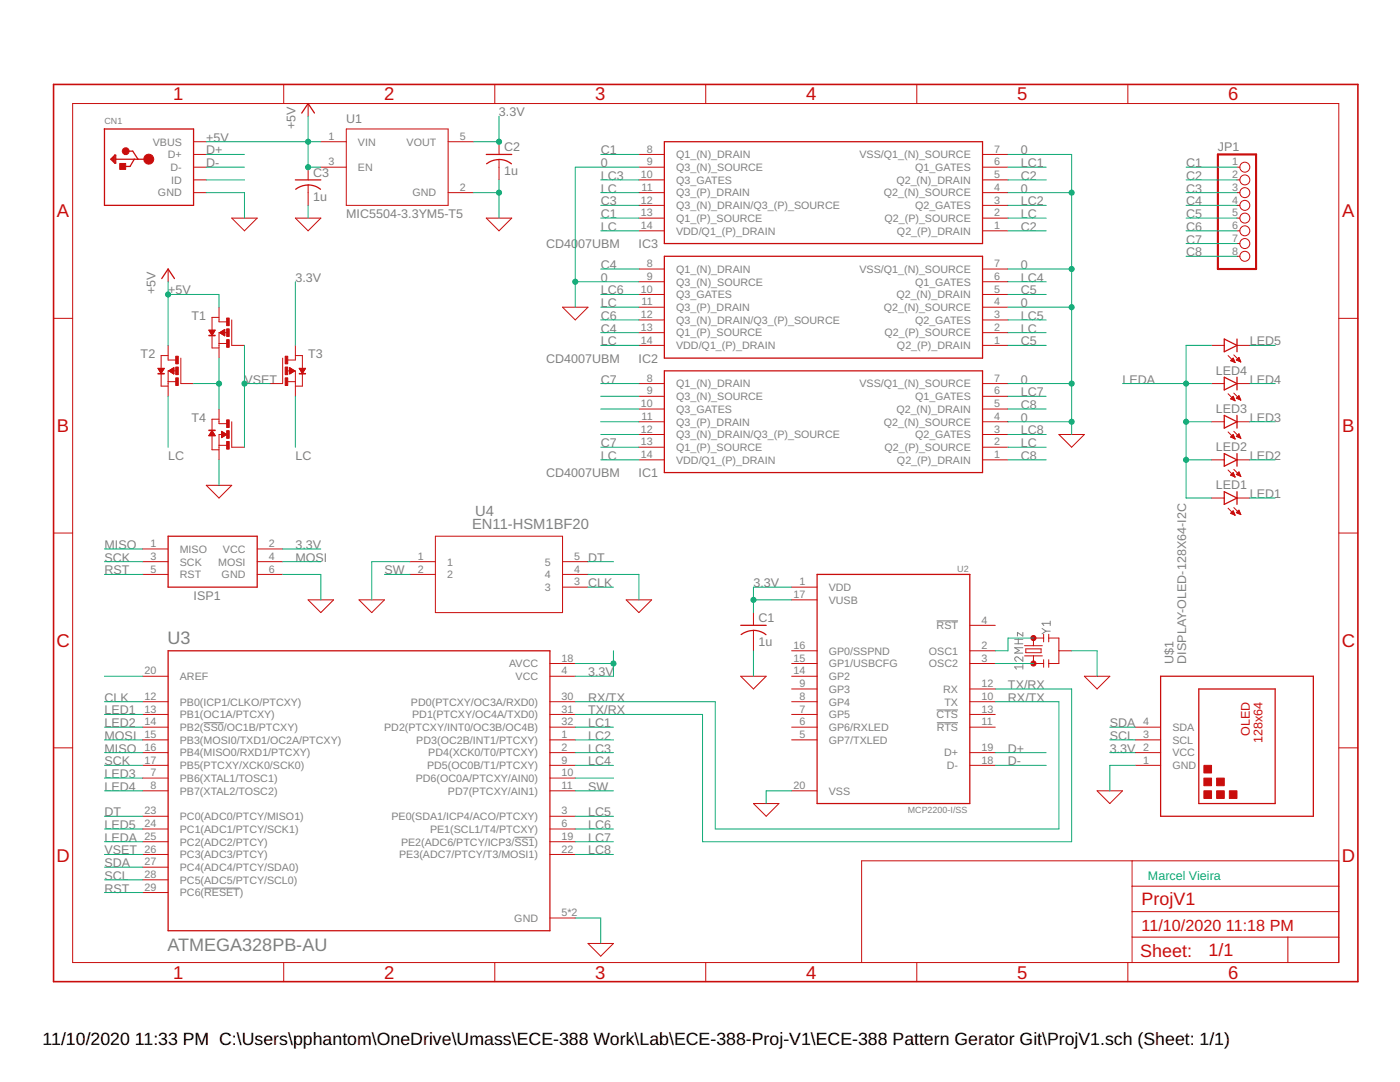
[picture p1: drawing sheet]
<svg xmlns="http://www.w3.org/2000/svg" width="279mm" height="216mm" viewBox="0 0 279 216" stroke-linecap="round" stroke-linejoin="round" font-family="sans-serif">
<g fill="none" stroke="#808080" stroke-width=".2">
<path d="M186.9 123.9h4.3M202.5 128.5h1.6M202.5 127.6h1.6M203.2 127.6v.9M204.1 131.1v.9l-.9-.8a.44 .44 0 0 0-.7 .1 .44 .44 0 0 0 .4 .7M204.1 133.1h-1.6l.4 .4M204.1 126.2v.7l-1-.7v.7M204.1 132.6v.9M204.1 129.2h-1.6l.9 .6-.9 .5h1.6M208 125.4l.7 .5M208.7 125.9l-.7 .6M208.7 125.9h.9"/>
<path d="M209.6 124.4h-1.6l.3 .4M209.6 123.9v.9M40.6 144.2h4.1M186.9 141.7h4.3M187 144.2h4.2M40.8 177.2h7.1M102.7 167.1h4"/>
</g>
<g fill="none" stroke="#c90d0c" stroke-width=".25">
<path d="M20.8 25.7h17.8v15.3h-17.8v-15.3M22.3 31.8l.4-.4v.8l-.2-.4M22.9 31h.2v1.6h-.2l-.8-.8zM22.9 31v1.4M23.1 31.8h6.6M25.5 30.2h1l1 1.6M26.8 31.8l-.8 1.4h-1.3M58.9 35.9h5.1M60.2 22.6l1.3-1.9 1.3 1.9M61.5 36.9h.5a3.8 3.8 0 0 1 2 .9M61.5 36.9l-1.1 .2-1.4 .7M97 30.8h5.1"/>
<path d="M97.1 32.7a4 4 0 0 1 5 0M132.6 28.3h63.5v20.3h-63.5zM32.3 55.6l1.2-1.9 1.3 1.9M132.6 51.1h63.5v20.4h-63.5zM132.6 74h63.5v20.3h-63.5zM244.3 67.6l2.6 1.3-2.6 1.3zM244.3 75.3l2.6 1.2-2.6 1.3zM246.9 67.6v2.6M246.9 75.3v2.5M244.3 98.1l2.6 1.3-2.6 1.2zM244.3 82.9l2.6 1.3-2.6 1.2zM244.3 90.5l2.6 1.3-2.6 1.2z"/>
<path d="M246.9 82.9v2.5M246.9 90.5v2.5M246.9 98.1v2.5M33.5 107h17.8v10.2h-17.8zM163.1 114.6h30.4v45.7h-30.4zM33.5 129.9h76.2v55.8h-76.2zM147.8 124.8h5.1M147.9 126.6a4 4 0 0 1 5 0M231.6 134.9h30.5v28h-30.5zM239.2 137.5h15.3v22.8h-15.3z"/>
</g>
<g fill="none" stroke="#c90d0c" stroke-width=".2">
<path d="M56.6 16.8v3.9M98.7 16.8v3.9M140.8 16.8v3.9M183 16.8v3.9M225.1 16.8v3.9M14.5 20.7h252.7v171.4h-252.7zM38.6 33.4h2.6M38.6 35.9h2.6M38.6 38.4h2.6M38.6 30.8h2.6M38.6 28.3h2.6M61.5 20.7v2.5"/>
<path d="M61.5 33.4v2.5M61.5 36.9v4.1M64 33.4h5.1M64 28.3h5.1M69.1 25.7h20.3v15.3h-20.3zM89.4 38.4h5.1M89.4 28.3h5.1M99.6 28.3v2.5M99.6 31.8v4.1M127.5 33.4h5.1M127.5 35.9h5.1M127.5 38.4h5.1"/>
<path d="M127.5 30.8h5.1M196.1 33.4h5.1M196.1 35.9h5.1M196.1 38.4h5.1M196.1 30.8h5.1M246.9 33.4h.5M246.9 35.9h.5M246.9 38.4h.5M33.5 53.7v2.5M46.2 43.5h5.1l-2.5 2.6zM58.9 43.5h5.1l-2.5 2.6zM97 43.5h5.1l-2.5 2.6z"/>
<path d="M127.5 41h5.1M127.5 43.5h5.1M127.5 46.1h5.1M127.5 58.8h5.1M127.5 56.2h5.1M127.5 53.7h5.1M196.1 41h5.1M196.1 43.5h5.1M196.1 46.1h5.1M196.1 58.8h5.1M196.1 56.2h5.1M196.1 53.7h5.1"/>
<path d="M246.9 41h.5M246.9 43.5h.5M246.9 46.1h.5M246.9 48.6h.5M246.9 51.1h.5M10.7 63.5h3.8M31.5 73.5h1.3l-.6 1zM31.6 73.5h1.2M31.6 73.6h1.1M31.6 73.7h1.1M31.7 73.7h.9M31.7 73.8h.9"/>
<path d="M31.8 73.9h.7M31.8 74h.7M31.9 74h.5M31.9 74.1h.5M31.9 74.2h.5M32 74.2h.3M32 74.3h.3M32.1 74.4h.1M32.2 74.5v2.5h1.3M33.5 76.2h1.6M33.5 68.9v2.9h1.6M33.5 71h-1.3v2.6"/>
<path d="M33.7 74l1-.6v1.2zM33.7 74h1M33.8 74.1h.9M33.9 73.9h.8M34 74.2h.7M34 73.8h.7M34.1 74.2h.6M34.1 73.7h.6M34.2 74.3h.5M34.2 73.7h.5M34.3 74.4h.4M34.3 73.6h.4"/>
<path d="M34.4 74.4h.3M34.4 73.5h.3M34.5 74.5h.2M34.5 73.5h.2M34.6 74.6h.1M34.6 73.4h.1M35.2 74h-1.7v5.1M36.1 71.5v5h2.5M41.7 65.9h1.2l-.6 1zM41.7 65.9h1.2M41.8 66h1.1M41.8 66.1h1"/>
<path d="M41.9 66.2h.8M41.9 66.3h.8M42 66.3h.7M42 66.4h.6M42.1 66.5h.5M42.1 66.5h.4M42.1 66.6h.4M42.2 66.7h.2M42.2 66.8h.2M42.3 66.8h.1M42.3 66.9v2.5h1.4M43.7 68.5h1.5"/>
<path d="M43.7 61.3v2.9h1.5M43.7 63.3h-1.4v2.7M43.8 66.4l1.1-.7v1.3zM43.9 66.4h1M44 66.5h.9M44 66.3h.9M44.1 66.5h.8M44.1 66.2h.8M44.2 66.6h.7M44.2 66.1h.7M44.3 66.7h.6M44.3 66.1h.6"/>
<path d="M44.4 66.8h.5M44.4 66h.5M44.6 66.8h.3M44.6 65.9h.3M44.7 66.9h.2M44.7 65.8h.2M44.8 67h.1M44.8 65.8h.1M45.4 66.4h-1.7v5.1M46.2 63.8v5.1h2.6M56.4 71.5v5h-2.5M57.3 74h1.6v5.1"/>
<path d="M57.4 76.2h1.5M57.8 74.6h.1M57.8 74.5h.2M57.8 74.4h.3M57.8 74.4h.4M57.8 74.3h.5M57.8 74.2h.6M57.8 74.2h.7M57.8 74.1h.9M57.8 74h1M57.8 73.9h.8M57.8 73.8h.7"/>
<path d="M57.8 73.7h.6M57.8 73.7h.5M57.8 73.6h.4M57.8 73.5h.3M57.8 73.5h.2M57.8 73.4h.1M57.8 73.4l1 .6-1 .6zM58.9 68.9v2.9h-1.5M58.9 71h1.4v2.6M59.7 73.5h1.3l-.7 1zM59.7 73.5h1.3M59.8 73.6h1.1"/>
<path d="M59.8 73.7h1.1M59.9 73.7h.9M59.9 73.8h.9M60 73.9h.7M60 74h.7M60 74h.6M60.1 74.1h.5M60.1 74.2h.5M60.2 74.2h.3M60.2 74.3h.3M60.3 74.4h.1M60.3 74.5v2.5h-1.4"/>
<path d="M112.3 61.3h5l-2.5 2.5zM127.5 79.1h5.1M127.5 76.5h5.1M127.5 68.9h5.1M127.5 66.4h5.1M127.5 63.8h5.1M127.5 61.3h5.1M196.1 79.1h5.1M196.1 76.5h5.1M196.1 68.9h5.1M196.1 66.4h5.1M196.1 63.8h5.1"/>
<path d="M196.1 61.3h5.1M241.8 76.5h2.5M241.8 68.9h2.5M245.1 78.6l1.4 1.4M245.1 71l1.4 1.3M245.6 79.6l.5-.5 .4 .9zM245.6 72l.5-.5 .4 .8zM245.7 79.6h.6M245.7 71.9h.6M245.7 79.5h.6M245.7 72h.6M245.8 71.8h.5"/>
<path d="M245.8 79.4h.4M245.9 79.7h.5M245.9 79.2h.3M245.9 71.6h.3M246 72.1h.4M246 71.5h.1M246.1 79.1h.1M246.2 79.8h.2M246.2 78.4l1.4 1.4M246.2 70.8l1.4 1.4M246.3 72.2h.1M246.7 79.5l.5-.5 .4 .8z"/>
<path d="M246.7 71.8l.5-.5 .4 .9zM246.8 79.5h.7M246.8 71.8h.6M246.8 79.4h.6M246.9 76.5h2.5M246.9 68.9h2.5M246.9 71.9h.6M247 79.2h.4M247 71.6h.4M247.1 71.5h.2M247.1 79.1h.2M247.1 79.6h.4"/>
<path d="M247.1 72h.4M247.2 71.4h.1M247.2 79h.1M247.4 79.7h.2M247.4 72.1h.2M267.2 63.5h3.8M41.2 96.8h5l-2.5 2.6zM41.7 86.9h1.2M41.8 86.8h1.1M41.8 86.7h1M41.9 86.6h.8M42 86.5h.7"/>
<path d="M42 86.4h.6M42.1 86.3h.4M42.1 86.2h.4M42.2 86.2h.3M42.2 86.1h.2M42.2 86h.2M42.3 86h.1M42.3 85.9l.6 1.1h-1.2zM42.3 87v2.7h1.4M43.7 81.6v2.9h1.5M43.7 83.7h-1.4v2.2M43.7 88.9h1.5"/>
<path d="M44.2 87.3h.1M44.2 87.2h.2M44.2 87.1h.4M44.2 86.9h.8M44.2 86.6h.9M44.2 86.1l1 .6-1 .6zM44.2 87.1h.3M44.2 87h.5M44.2 86.9h.6M44.2 86.8h.9M44.2 86.7h1M44.2 86.5h.8"/>
<path d="M44.2 86.4h.7M44.2 86.4h.5M44.2 86.3h.4M44.2 86.2h.3M44.2 86.2h.2M44.2 86.1h.1M45.2 86.7h-1.5v5.1M46.2 84.2v5h2.6M127.5 91.8h5.1M127.5 89.2h5.1M127.5 86.7h5.1M127.5 84.2h5.1"/>
<path d="M127.5 81.6h5.1M196.1 91.8h5.1M196.1 89.2h5.1M196.1 86.7h5.1M196.1 84.2h5.1M196.1 81.6h5.1M211.3 86.7h5.1l-2.5 2.5zM241.8 91.8h2.5M241.8 84.2h2.5M241.8 99.4h2.5M245.1 93.8l1.4 1.4M245.1 86.2l1.4 1.4"/>
<path d="M245.6 94.8h.7M245.6 87.2h.7M245.7 87.1h.6M245.7 94.7h.6M245.9 94.9h.5M245.9 87h.3M245.9 94.6h.3M245.9 87.3h.5M246 86.8h.2M246 94.4h.2M246.1 86.7h.1M246.1 94.3l-.5 .5 .9 .4"/>
<path d="M246.1 94.3l.4 .9M246.1 94.3h.1M246.1 86.7l-.5 .5 .9 .4M246.1 86.7l.4 .9M246.1 95h.3M246.2 87.4h.2M246.2 93.7l1.4 1.4M246.2 86.1l1.4 1.4M246.4 95.2h.1M246.5 87.6h.1M246.7 94.7l.5-.5 .4 .9zM246.7 87.1l.5-.5 .4 .9z"/>
<path d="M246.8 94.7h.7M246.8 87.1h.7M246.9 91.8h2.5M246.9 84.2h2.5M246.9 99.4h2.5M246.9 87h.5M246.9 94.6h.5M247 86.8h.4M247 94.8h.5M247 94.4h.4M247.1 87.2h.4M247.1 86.7h.2"/>
<path d="M247.1 94.3h.2M247.2 86.6h.1M247.2 94.2h.1M247.3 94.9h.3M247.3 87.3h.3M247.6 95h.1M247.6 87.4h.1M10.7 106.4h3.8M28.5 109.5h5M28.5 112.1h5M28.5 114.6h5M51.3 109.5h5.1"/>
<path d="M51.3 112.1h5.1M51.3 114.6h5.1M61.5 119.7h5.1l-2.6 2.5zM71.6 119.7h5.1l-2.5 2.5zM81.8 112.1h5.1M81.8 114.6h5.1M86.9 107h25.4v15.2h-25.4zM112.3 117.2h5M112.3 112.1h5M112.3 114.6h5M125 119.7h5l-2.5 2.5zM158 117.2h5.1"/>
<path d="M158 119.7h5.1M245.1 101.4l1.4 1.4M245.6 102.4l.5-.5 .4 .9zM245.6 102.4h.7M245.8 102.3h.5M245.8 102.5h.6M245.9 102.2h.3M246 102h.2M246.1 102.6h.3M246.2 101.3l1.4 1.4M246.4 102.8h.1M246.7 102.3l.5-.5 .4 .9z"/>
<path d="M246.8 102.3h.7M246.9 102.2h.5M247 102.4h.5M247 102h.4M247.1 101.9h.2M247.2 102.5h.4M247.5 102.6h.1M267.2 106.4h3.8M28.5 134.9h5M109.7 132.4h5.1M109.7 134.9h5.1M147.8 134.9h5.1l-2.5 2.6z"/>
<path d="M150.4 122.2v2.6M150.4 125.8v4.1M158 129.9h5.1M158 132.4h5.1M158 134.9h5.1M158 137.5h5.1M193.5 129.9h5.1M193.5 132.4h5.1M193.5 137.5h5.1M193.5 124.8h5.1M204.5 130.9h3.5M204.5 128.8h3.5"/>
<path d="M204.7 129.5h3.1v.7h-3.1zM206.2 130.9v1.5h2.1M208.3 127.3h-2.1v1.5M208.3 126.6v1.5M208.3 131.6v1.6M209.3 127.3h2v5.1h-2M209.3 126.6v1.5M209.3 131.6v1.6M211.3 129.9h2.6M216.4 134.9h5.1l-2.6 2.6zM10.7 149.2h3.8M28.5 140h5"/>
<path d="M28.5 142.6h5M28.5 145.1h5M28.5 147.6h5M28.5 157.8h5M28.5 150.2h5M28.5 152.7h5M28.5 155.3h5M109.7 140h5.1M109.7 142.6h5.1M109.7 145.1h5.1M109.7 147.6h5.1M109.7 157.8h5.1"/>
<path d="M109.7 150.2h5.1M109.7 152.7h5.1M109.7 155.3h5.1M158 140h5.1M158 142.6h5.1M158 145.1h5.1M158 147.6h5.1M158 157.8h5.1M193.5 140h5.1M193.5 142.6h5.1M193.5 145.1h5.1M193.5 150.2h5.1"/>
<path d="M193.5 152.7h5.1M218.9 157.8h5.1l-2.5 2.5zM226.6 145.1h5M226.6 147.6h5M226.6 150.2h5M226.6 152.7h5M267.2 149.2h3.8M28.5 162.9h5M28.5 165.4h5M28.5 168h5M28.5 170.5h5M28.5 173h5"/>
<path d="M28.5 175.6h5M28.5 178.1h5M109.7 162.9h5.1M109.7 165.4h5.1M109.7 168h5.1M109.7 170.5h5.1M150.4 160.3h5l-2.5 2.6zM225.9 171.8v20.3M225.9 176.8h41.3M267.2 171.8h-95.2v20.3M56.6 192.1v3.8M98.7 192.1v3.8"/>
<path d="M109.7 183.2h5.1M117.3 188.3h5.1l-2.5 2.5zM140.8 192.1v3.8M183 192.1v3.8M225.1 192.1v3.8M225.9 187h41.3M225.9 181.9h41.3M257 187v5.1"/>
<circle cx="248.4" cy="38.4" r=".99"/>
<circle cx="248.4" cy="33.4" r=".99"/>
<circle cx="248.4" cy="35.9" r=".99"/>
<circle cx="248.4" cy="41" r=".99"/>
<circle cx="248.4" cy="43.5" r=".99"/>
<circle cx="248.4" cy="46.1" r=".99"/>
<circle cx="248.4" cy="48.6" r=".99"/>
<circle cx="248.4" cy="51.1" r=".99"/>
</g>
<path d="M243.1 30.8h7.6v22.9h-7.6z" fill="none" stroke="#c90d0c" stroke-width=".42"/>
<g fill="#c90d0c" stroke="#c90d0c" stroke-width=".2">
<circle cx="29.7" cy="31.8" r="1"/>
<circle cx="25.1" cy="30.2" r=".7"/>
<circle cx="206.2" cy="127.3" r=".51"/>
<circle cx="206.2" cy="132.4" r=".51"/>
</g>
<g fill="#c90d0c" stroke="#c90d0c" stroke-width=".2">
<path d="M23.9 32.6h1.2v1.2h-1.2z"/>
<path d="M45.2 63.5h.5v1.5h-.5z"/>
<path d="M45.2 65.6h.5v1.5h-.5z"/>
<path d="M45.2 67.8h.5v1.5h-.5z"/>
<path d="M41.7 66.9h1.2v.1h-1.2z"/>
<path d="M35.1 71.1h.5v1.5h-.5z"/>
<path d="M35.1 73.2h.5v1.6h-.5z"/>
<path d="M35.1 75.4h.5v1.5h-.5z"/>
<path d="M31.5 74.5h1.3v.1h-1.3z"/>
<path d="M56.9 71.1h.5v1.5h-.5z"/>
<path d="M56.9 73.2h.5v1.6h-.5z"/>
<path d="M56.9 75.4h.5v1.5h-.5z"/>
<path d="M59.7 74.5h1.3v.1h-1.3z"/>
<path d="M45.2 83.8h.5v1.5h-.5z"/>
<path d="M45.2 85.9h.5v1.6h-.5z"/>
<path d="M45.2 88.1h.5v1.5h-.5z"/>
<path d="M41.7 85.8h1.2v.1h-1.2z"/>
<path d="M240.3 157.8h1.5v1.5h-1.5z"/>
<path d="M240.3 155.3h1.5v1.5h-1.5z"/>
<path d="M242.8 157.8h1.5v1.5h-1.5z"/>
<path d="M240.3 152.7h1.5v1.5h-1.5z"/>
<path d="M245.3 157.8h1.6v1.5h-1.6z"/>
<path d="M242.8 155.3h1.5v1.5h-1.5z"/>
</g>
<path d="M10.7 16.8h260.3v179.1h-260.3z" fill="none" stroke="#c90d0c" stroke-width=".32"/>
<g fill="none" stroke="#0dab76" stroke-width=".2">
<path d="M41.2 38.4h7.6v5.1M41.2 33.4h7.6M41.2 30.8h7.6M41.2 35.9h7.6M41.2 28.3h22.8M61.5 23.2v10.2h2.5M94.5 38.4h5.1M99.6 23.2v5.1h-5.1M99.6 35.9v7.6M119.9 38.4h7.6M119.9 30.8h7.6M119.9 35.9h7.6"/>
<path d="M127.5 33.4h-12.7v27.9M201.2 38.4h12.7M201.2 33.4h7.6M201.2 30.8h12.7v55.9M201.2 35.9h7.6M236.7 38.4h10.2M236.7 33.4h10.2M236.7 35.9h10.2M33.5 56.2v12.7M33.5 58.8h10.2v2.5M58.9 56.2v12.7M61.5 41v2.5"/>
<path d="M114.8 56.2h12.7M119.9 46.1h7.6M119.9 43.5h7.6M119.9 41h7.6M119.9 53.7h7.6M119.9 58.8h7.6M201.2 46.1h7.6M201.2 43.5h7.6M201.2 41h7.6M201.2 53.7h12.7M201.2 58.8h7.6M201.2 56.2h7.6"/>
<path d="M236.7 46.1h10.2M236.7 43.5h10.2M236.7 41h10.2M236.7 48.6h10.2M236.7 51.1h10.2M33.5 79.1v10.1M38.6 76.5h5.1M43.7 71.5v10.1M48.8 76.5h5.1M48.8 68.9v20.3M58.9 79.1v10.1M119.9 61.3h7.6"/>
<path d="M119.9 68.9h7.6M119.9 66.4h7.6M119.9 63.8h7.6M119.9 76.5h7.6M119.9 79.1h7.6M201.2 61.3h12.7M201.2 68.9h7.6M201.2 66.4h7.6M201.2 63.8h7.6M201.2 76.5h12.7M201.2 79.1h7.6M224 76.5h17.8"/>
<path d="M241.8 68.9h-5.1v30.5h5.1M249.4 68.9h5.1M249.4 76.5h5.1M43.7 91.8v5M119.9 91.8h7.6M119.9 89.2h7.6M119.9 81.6h7.6M119.9 86.7h7.6M119.9 84.2h7.6M201.2 91.8h7.6M201.2 89.2h7.6M201.2 81.6h7.6"/>
<path d="M201.2 86.7h7.6M201.2 84.2h12.7M236.7 91.8h5.1M236.7 84.2h5.1M249.4 91.8h5.1M249.4 84.2h5.1M249.4 99.4h5.1M20.8 114.6h7.7M20.8 112.1h7.7M20.8 109.5h7.7M56.4 114.6h7.6v5.1M56.4 112.1h7.6"/>
<path d="M56.4 109.5h7.6M76.7 114.6h5.1M81.8 112.1h-7.6v7.6M117.3 114.6h10.2v5.1M117.3 112.1h5.1M117.3 117.2h5.1M150.4 119.7h7.6M158 117.2h-7.6v5M20.8 134.9h7.7M114.8 132.4h7.6M122.4 129.9v5h-7.6M150.4 129.9v5"/>
<path d="M198.6 137.5h15.3v30.5h-73.7v-25.4h-25.4M198.6 132.4h7.6M206.2 127.3h-5v2.6h-2.6M213.9 129.9h5v5M20.8 145.1h7.7M20.8 147.6h7.7M20.8 152.7h7.7M20.8 150.2h7.7M20.8 157.8h7.7M20.8 142.6h7.7M20.8 155.3h7.7M20.8 140h7.7"/>
<path d="M114.8 145.1h7.6M114.8 147.6h7.6M114.8 152.7h7.6M114.8 150.2h7.6M114.8 140h27.9v25.4h68.6v-25.4h-12.7M114.8 157.8h7.6M114.8 155.3h7.6M158 157.8h-5.1v2.5M198.6 152.7h10.2M198.6 150.2h10.2M221.5 145.1h5.1M221.5 147.6h5.1"/>
<path d="M221.5 150.2h5.1M226.6 152.7h-5.1v5.1M20.8 165.4h7.7M20.8 168h7.7M20.8 170.5h7.7M20.8 162.9h7.7M20.8 175.6h7.7M20.8 173h7.7M20.8 178.1h7.7M114.8 165.4h7.6M114.8 168h7.6M114.8 170.5h7.6"/>
<path d="M114.8 162.9h7.6M114.8 183.2h5.1v5.1"/>
</g>
<g fill="#0dab76" stroke="#0dab76" stroke-width=".2">
<circle cx="99.6" cy="38.4" r=".51"/>
<circle cx="213.9" cy="84.2" r=".51"/>
<circle cx="213.9" cy="76.5" r=".51"/>
<circle cx="213.9" cy="61.3" r=".51"/>
<circle cx="213.9" cy="53.7" r=".51"/>
<circle cx="213.9" cy="38.4" r=".51"/>
<circle cx="114.8" cy="56.2" r=".51"/>
<circle cx="236.7" cy="91.8" r=".51"/>
<circle cx="236.7" cy="84.2" r=".51"/>
<circle cx="236.7" cy="76.5" r=".51"/>
<circle cx="43.7" cy="76.5" r=".51"/>
<circle cx="48.8" cy="76.5" r=".51"/>
<circle cx="61.5" cy="28.3" r=".51"/>
<circle cx="61.5" cy="33.4" r=".51"/>
<circle cx="33.5" cy="58.8" r=".51"/>
<circle cx="99.6" cy="28.3" r=".51"/>
<circle cx="122.4" cy="132.4" r=".51"/>
<circle cx="150.4" cy="119.7" r=".51"/>
</g>
<g font-size="3.7" fill="#c90d0c">
<text x="34.5" y="20.1">1</text>
<text x="76.7" y="20.1">2</text>
<text x="118.8" y="20.1">3</text>
<text x="160.9" y="20.1">4</text>
<text x="203" y="20.1">5</text>
<text x="245.1" y="20.1">6</text>
<text x="11.4" y="43.4">A</text>
<text x="267.9" y="43.4">A</text>
<text x="11.4" y="86.2">B</text>
<text x="267.9" y="86.2">B</text>
<text x="11.3" y="129.1">C</text>
<text x="267.8" y="129.1">C</text>
<text x="11.3" y="171.9">D</text>
<text x="267.8" y="171.9">D</text>
<text x="34.5" y="195.3">1</text>
<text x="76.7" y="195.3">2</text>
<text x="118.8" y="195.3">3</text>
<text x="160.9" y="195.3">4</text>
<text x="203" y="195.3">5</text>
<text x="245.1" y="195.3">6</text>
</g>
<g font-size="3.6" fill="#808080">
<text x="33.4" y="128.4">U3</text>
<text x="33.4" y="189.7">ATMEGA328PB-AU</text>
</g>
<g font-size="3.6" fill="#c90d0c">
<text x="227.8" y="180.6">ProjV1</text>
<text x="227.6" y="190.9">Sheet:</text>
<text x="241.2" y="190.8">1/1</text>
</g>
<g font-size="3.5">
<text x="8.5" y="208.5">11/10/2020</text>
<text x="26.9" y="208.5">11:33 PM C:\Users\pphantom\OneDrive\Umass\ECE-388 Work\Lab\ECE-388-Proj-V1\ECE-388 Pattern Gerator Git\ProjV1.sch (Sheet: 1/1)</text>
</g>
<g font-size="3.2" fill="#c90d0c">
<text x="227.8" y="185.7">11/10/2020</text>
<text x="244.7" y="185.7">11:18 PM</text>
</g>
<g font-size="2.9" fill="#808080">
<text x="94.2" y="105.5">EN11-HSM1BF20</text>
<text x="94.9" y="103">U4</text>
</g>
<g font-size="2.5" fill="#808080">
<text x="99.6" y="23.2">3.3V</text>
<text x="41.2" y="28.3">+5V</text>
<text x="58.9" y="25.7" transform="rotate(-90 58.9 25.7)">+5V</text>
<text x="69.1" y="24.5">U1</text>
<text x="41.2" y="30.8">D+</text>
<text x="41.2" y="33.4">D-</text>
<text x="62.5" y="35.3">C3</text>
<text x="100.6" y="35">1u</text>
<text x="100.6" y="30.2">C2</text>
<text x="119.9" y="30.8">C1</text>
<text x="119.9" y="35.9">LC3</text>
<text x="119.9" y="33.4">0</text>
<text x="203.7" y="35.9">C2</text>
<text x="203.7" y="33.4">LC1</text>
<text x="203.7" y="30.8">0</text>
<text x="236.7" y="33.4">C1</text>
<text x="236.7" y="35.9">C2</text>
<text x="243.1" y="30.2">JP1</text>
<text x="62.5" y="40.1">1u</text>
<text x="119.9" y="38.4">LC</text>
<text x="119.9" y="41">C3</text>
<text x="203.7" y="41">LC2</text>
<text x="203.7" y="38.4">0</text>
<text x="236.7" y="38.4">C3</text>
<text x="236.7" y="41">C4</text>
<text x="69.1" y="43.5">MIC5504-3.3YM5-T5</text>
<text x="119.9" y="46.1">LC</text>
<text x="119.9" y="43.5">C1</text>
<text x="203.7" y="43.5">LC</text>
<text x="203.7" y="46.1">C2</text>
<text x="236.7" y="43.5">C5</text>
<text x="236.7" y="46.1">C6</text>
<text x="109" y="49.5">CD40</text>
<text x="115.4" y="49.5">07UBM</text>
<text x="119.9" y="53.7">C4</text>
<text x="127.4" y="49.5">IC3</text>
<text x="203.7" y="53.7">0</text>
<text x="236.7" y="48.6">C7</text>
<text x="236.7" y="51.1">C8</text>
<text x="31" y="58.8" transform="rotate(-90 31 58.8)">+5V</text>
<text x="33.6" y="58.8">+5V</text>
<text x="58.9" y="56.2">3.3V</text>
<text x="119.9" y="58.8">LC6</text>
<text x="119.9" y="56.2">0</text>
<text x="203.7" y="58.8">C5</text>
<text x="203.7" y="56.2">LC4</text>
<text x="38.2" y="63.8">T1</text>
<text x="119.9" y="61.3">LC</text>
<text x="119.9" y="63.8">C6</text>
<text x="203.7" y="61.3">0</text>
<text x="203.7" y="63.8">LC5</text>
<text x="28.1" y="71.5">T2</text>
<text x="61.5" y="71.5">T3</text>
<text x="119.9" y="68.9">LC</text>
<text x="119.9" y="66.4">C4</text>
<text x="203.7" y="66.4">LC</text>
<text x="203.7" y="68.9">C5</text>
<text x="249.4" y="68.9">LED5</text>
<text x="48.8" y="76.5">VSET</text>
<text x="109" y="72.3">CD4007UBM</text>
<text x="119.9" y="76.5">C7</text>
<text x="127.4" y="72.3">IC2</text>
<text x="203.7" y="76.5">0</text>
<text x="224" y="76.5">LEDA</text>
<text x="242.6" y="74.8">LED4</text>
<text x="249.4" y="76.5">LED4</text>
<text x="203.7" y="81.6">C8</text>
<text x="203.7" y="79.1">LC7</text>
<text x="242.6" y="82.4">LED3</text>
<text x="38.2" y="84.1">T4</text>
<text x="119.9" y="89.2">C7</text>
<text x="203.7" y="89.2">LC</text>
<text x="203.7" y="86.7">LC8</text>
<text x="203.7" y="84.1">0</text>
<text x="242.6" y="90">LED2</text>
<text x="249.4" y="84.1">LED3</text>
<text x="33.6" y="91.8">LC</text>
<text x="58.9" y="91.8">LC</text>
<text x="109" y="95.2">CD4007UBM</text>
<text x="119.9" y="91.8">LC</text>
<text x="127.4" y="95.2">IC1</text>
<text x="203.7" y="91.8">C8</text>
<text x="249.4" y="91.8">LED2</text>
<text x="242.6" y="97.6">LED1</text>
<text x="249.4" y="99.4">LED1</text>
<text x="20.9" y="109.5">MISO</text>
<text x="20.9" y="112.1">SCK</text>
<text x="58.9" y="112.1">MOSI</text>
<text x="58.9" y="109.5">3.3V</text>
<text x="117.4" y="112.1">DT</text>
<text x="20.9" y="114.6">RST</text>
<text x="38.6" y="119.7">ISP1</text>
<text x="76.7" y="114.6">SW</text>
<text x="117.4" y="117.2">CLK</text>
<text x="150.4" y="117.2">3.3V</text>
<text x="151.4" y="124.1">C1</text>
<text x="151.4" y="129">1u</text>
<text x="117.4" y="134.9">3.3V</text>
<text x="201.2" y="137.5">TX/RX</text>
<text x="234.2" y="132.4" transform="rotate(-90 234.2 132.4)">U$1</text>
<text x="236.7" y="132.4" transform="rotate(-90 236.7 132.4)">DISPLAY-OLED-128X64-I2C</text>
<text x="20.9" y="142.6">LED1</text>
<text x="20.9" y="140">CLK</text>
<text x="117.4" y="142.6">TX/RX</text>
<text x="117.4" y="140">RX/TX</text>
<text x="201.2" y="140">RX/TX</text>
<text x="20.9" y="145.1">LED2</text>
<text x="20.9" y="147.6">MOSI</text>
<text x="117.4" y="145.1">LC1</text>
<text x="117.4" y="147.6">LC2</text>
<text x="221.5" y="147.6">SCL</text>
<text x="221.5" y="145.1">SDA</text>
<text x="20.9" y="155.3">LED3</text>
<text x="20.9" y="150.2">MISO</text>
<text x="20.9" y="152.7">SCK</text>
<text x="117.4" y="152.7">LC4</text>
<text x="117.4" y="150.2">LC3</text>
<text x="201.2" y="150.2">D+</text>
<text x="201.2" y="152.7">D-</text>
<text x="221.5" y="150.2">3.3V</text>
<text x="20.9" y="157.8">LED4</text>
<text x="117.4" y="157.8">SW</text>
<text x="20.9" y="167.9">LEDA</text>
<text x="20.9" y="165.4">LED5</text>
<text x="20.9" y="162.9">DT</text>
<text x="117.4" y="165.4">LC6</text>
<text x="117.4" y="167.9">LC7</text>
<text x="117.4" y="162.9">LC5</text>
<text x="20.9" y="173">SDA</text>
<text x="20.9" y="170.5">VSET</text>
<text x="117.4" y="170.5">LC8</text>
<text x="20.9" y="175.6">SCL</text>
<text x="20.9" y="178.1">RST</text>
</g>
<g font-size="2.5" fill="#c90d0c">
<text x="249.4" y="146.8" transform="rotate(-90 249.4 146.8)">OLED</text>
<text x="252" y="148.2" transform="rotate(-90 252 148.2)">128x64</text>
</g>
<text font-size="2.5" fill="#0dab76" x="229.1" y="175.6">Marcel Vieira</text>
<g font-size="2.1" fill="#808080">
<text x="30.5" y="29">VBUS</text>
<text x="65.6" y="27.9">1</text>
<text x="71.4" y="29">VIN</text>
<text x="81.1" y="29">VOUT</text>
<text x="91.8" y="27.9">5</text>
<text x="33.5" y="31.6">D+</text>
<text x="34" y="34.1">D-</text>
<text x="65.6" y="33">3</text>
<text x="71.4" y="34.1">EN</text>
<text x="127.9" y="35.5">10</text>
<text x="129.1" y="33">9</text>
<text x="129.1" y="30.5">8</text>
<text x="134.9" y="34.1">Q3_(N)_SOURCE</text>
<text x="134.9" y="31.6">Q1_(N)_DRAIN</text>
<text x="171.5" y="31.6">VSS/Q1_(N)_SOURCE</text>
<text x="182.6" y="34.1">Q1_GATES</text>
<text x="198.4" y="35.5">5</text>
<text x="198.4" y="33">6</text>
<text x="198.4" y="30.5">7</text>
<text x="245.9" y="33">1</text>
<text x="245.9" y="35.5">2</text>
<text x="31.5" y="39.2">GND</text>
<text x="34.2" y="36.7">ID</text>
<text x="82.3" y="39.2">GND</text>
<text x="91.8" y="38.1">2</text>
<text x="127.9" y="40.6">12</text>
<text x="128" y="38.1">11</text>
<text x="134.9" y="41.7">Q3_(N)_DRAIN/Q3_(P)_SOURCE</text>
<text x="134.9" y="39.2">Q3_(P)_DRAIN</text>
<text x="134.9" y="36.7">Q3_GATES</text>
<text x="176.4" y="39.2">Q2_(N)_SOURCE</text>
<text x="178.9" y="36.7">Q2_(N)_DRAIN</text>
<text x="182.6" y="41.7">Q2_GATES</text>
<text x="198.4" y="40.6">3</text>
<text x="198.4" y="38.1">4</text>
<text x="245.9" y="38.1">3</text>
<text x="245.9" y="40.6">4</text>
<text x="127.9" y="45.7">14</text>
<text x="127.9" y="43.2">13</text>
<text x="134.9" y="46.8">VDD/Q1_(P)_DRAIN</text>
<text x="134.9" y="44.3">Q1_(P)_SOURCE</text>
<text x="176.5" y="44.3">Q2_(P)_SOURCE</text>
<text x="179" y="46.8">Q2_(P)_DRAIN</text>
<text x="198.4" y="45.7">1</text>
<text x="198.4" y="43.2">2</text>
<text x="245.9" y="43.2">5</text>
<text x="245.9" y="45.7">6</text>
<text x="129.1" y="53.3">8</text>
<text x="198.4" y="53.3">7</text>
<text x="245.9" y="48.2">7</text>
<text x="245.9" y="50.8">8</text>
<text x="127.9" y="58.4">10</text>
<text x="129.1" y="55.9">9</text>
<text x="134.9" y="59.5">Q3_GATES</text>
<text x="134.9" y="57">Q3_(N)_SOURCE</text>
<text x="134.9" y="54.4">Q1_(N)_DRAIN</text>
<text x="171.5" y="54.4">VSS/Q1_(N)_SOURCE</text>
<text x="178.9" y="59.5">Q2_(N)_DRAIN</text>
<text x="182.6" y="57">Q1_GATES</text>
<text x="198.4" y="58.4">5</text>
<text x="198.4" y="55.9">6</text>
<text x="127.9" y="63.5">12</text>
<text x="128" y="60.9">11</text>
<text x="134.9" y="64.6">Q3_(N)_DRAIN/Q3_(P)_SOURCE</text>
<text x="134.9" y="62.1">Q3_(P)_DRAIN</text>
<text x="176.4" y="62.1">Q2_(N)_SOURCE</text>
<text x="182.6" y="64.6">Q2_GATES</text>
<text x="198.4" y="63.5">3</text>
<text x="198.4" y="60.9">4</text>
<text x="127.9" y="68.6">14</text>
<text x="127.9" y="66">13</text>
<text x="134.9" y="69.7">VDD/Q1_(P)_DRAIN</text>
<text x="134.9" y="67.1">Q1_(P)_SOURCE</text>
<text x="176.5" y="67.1">Q2_(P)_SOURCE</text>
<text x="179" y="69.7">Q2_(P)_DRAIN</text>
<text x="198.4" y="68.6">1</text>
<text x="198.4" y="66">2</text>
<text x="129.1" y="76.2">8</text>
<text x="134.9" y="77.3">Q1_(N)_DRAIN</text>
<text x="171.5" y="77.3">VSS/Q1_(N)_SOURCE</text>
<text x="198.4" y="76.2">7</text>
<text x="127.9" y="81.3">10</text>
<text x="128" y="83.8">11</text>
<text x="129.1" y="78.7">9</text>
<text x="134.9" y="82.4">Q3_GATES</text>
<text x="134.9" y="79.8">Q3_(N)_SOURCE</text>
<text x="178.9" y="82.4">Q2_(N)_DRAIN</text>
<text x="182.6" y="79.8">Q1_GATES</text>
<text x="198.4" y="83.8">4</text>
<text x="198.4" y="81.3">5</text>
<text x="198.4" y="78.7">6</text>
<text x="127.9" y="88.9">13</text>
<text x="127.9" y="86.3">12</text>
<text x="134.9" y="90">Q1_(P)_SOURCE</text>
<text x="134.9" y="87.5">Q3_(N)_DRAIN/Q3_(P)_SOURCE</text>
<text x="134.9" y="84.9">Q3_(P)_DRAIN</text>
<text x="176.4" y="84.9">Q2_(N)_SOURCE</text>
<text x="176.5" y="90">Q2_(P)_SOURCE</text>
<text x="182.6" y="87.5">Q2_GATES</text>
<text x="198.4" y="88.9">2</text>
<text x="198.4" y="86.3">3</text>
<text x="127.9" y="91.4">14</text>
<text x="134.9" y="92.5">VDD/Q1_(P)_DRAIN</text>
<text x="179" y="92.5">Q2_(P)_DRAIN</text>
<text x="198.4" y="91.4">1</text>
<text x="30" y="109.2">1</text>
<text x="30" y="111.7">3</text>
<text x="35.9" y="110.3">MISO</text>
<text x="35.9" y="112.8">SCK</text>
<text x="43.6" y="112.8">MOSI</text>
<text x="44.5" y="110.3">VCC</text>
<text x="53.7" y="111.7">4</text>
<text x="53.7" y="109.2">2</text>
<text x="83.4" y="111.7">1</text>
<text x="89.2" y="112.8">1</text>
<text x="108.8" y="112.8">5</text>
<text x="114.6" y="111.7">5</text>
<text x="30" y="114.3">5</text>
<text x="35.9" y="115.4">RST</text>
<text x="44.2" y="115.4">GND</text>
<text x="53.7" y="114.3">6</text>
<text x="83.4" y="114.3">2</text>
<text x="89.2" y="115.4">2</text>
<text x="108.8" y="117.9">3</text>
<text x="108.8" y="115.4">4</text>
<text x="114.6" y="116.8">3</text>
<text x="114.6" y="114.3">4</text>
<text x="158.4" y="119.3">17</text>
<text x="159.5" y="116.8">1</text>
<text x="165.4" y="117.9">VDD</text>
<text x="165.4" y="120.5">VUSB</text>
<text x="186.9" y="125.5">RST</text>
<text x="195.9" y="124.4">4</text>
<text x="158.4" y="129.5">16</text>
<text x="165.4" y="130.6">GP0/SSPND</text>
<text x="185.4" y="130.6">OSC1</text>
<text x="195.9" y="129.5">2</text>
<text x="28.8" y="134.6">20</text>
<text x="35.9" y="135.7">AREF</text>
<text x="101.6" y="133.2">AVCC</text>
<text x="102.9" y="135.7">VCC</text>
<text x="112.1" y="134.6">4</text>
<text x="112.1" y="132">18</text>
<text x="158.4" y="132">15</text>
<text x="158.4" y="134.6">14</text>
<text x="159.5" y="137.1">9</text>
<text x="165.4" y="133.2">GP1/USBCFG</text>
<text x="165.4" y="135.7">GP2</text>
<text x="185.4" y="133.2">OSC2</text>
<text x="195.9" y="132">3</text>
<text x="195.9" y="137.1">12</text>
<text x="28.8" y="139.7">12</text>
<text x="28.8" y="142.2">13</text>
<text x="35.9" y="140.8">PB0(ICP1/CLKO/PTCXY)</text>
<text x="35.9" y="143.3">PB1(OC1A/PTCXY)</text>
<text x="82" y="140.8">PD0(PTCXY/OC3A/RXD0)</text>
<text x="82.3" y="143.3">PD1(PTCXY/OC4A/TXD0)</text>
<text x="112.1" y="139.7">30</text>
<text x="112.1" y="142.2">31</text>
<text x="159.5" y="139.7">8</text>
<text x="159.5" y="142.2">7</text>
<text x="165.4" y="138.2">GP3</text>
<text x="165.4" y="140.8">GP4</text>
<text x="165.4" y="143.3">GP5</text>
<text x="186.9" y="143.3">CTS</text>
<text x="188.2" y="138.2">RX</text>
<text x="188.5" y="140.8">TX</text>
<text x="195.9" y="139.7">10</text>
<text x="195.9" y="142.2">13</text>
<text x="28.8" y="144.7">14</text>
<text x="28.8" y="147.3">15</text>
<text x="28.8" y="149.8">16</text>
<text x="35.9" y="145.9">PB2(SS0/OC1B/PTCXY)</text>
<text x="35.9" y="148.4">PB3(MOSI0/TXD1/OC2A/PTCXY)</text>
<text x="76.7" y="145.9">PD2(PTCXY/INT0/OC3B/OC4B)</text>
<text x="83.1" y="148.4">PD3(OC2B/INT1/PTCXY)</text>
<text x="112.1" y="144.7">32</text>
<text x="112.1" y="147.3">1</text>
<text x="112.1" y="149.8">2</text>
<text x="159.5" y="144.7">6</text>
<text x="159.5" y="147.3">5</text>
<text x="165.4" y="145.9">GP6/RXLED</text>
<text x="165.4" y="148.4">GP7/TXLED</text>
<text x="187" y="145.9">RTS</text>
<text x="195.9" y="144.7">11</text>
<text x="195.9" y="149.8">19</text>
<text x="228.1" y="149.8">2</text>
<text x="228.1" y="147.3">3</text>
<text x="228.1" y="144.7">4</text>
<text x="234" y="148.4">SCL</text>
<text x="234" y="145.9">SDA</text>
<text x="28.8" y="152.4">17</text>
<text x="30" y="154.9">7</text>
<text x="35.9" y="150.9">PB4(MISO0/RXD1/PTCXY)</text>
<text x="35.9" y="153.5">PB5(PTCXY/XCK0/SCK0)</text>
<text x="85.2" y="153.5">PD5(OC0B/T1/PTCXY)</text>
<text x="85.5" y="150.9">PD4(XCK0/T0/PTCXY)</text>
<text x="112.1" y="152.4">9</text>
<text x="112.1" y="154.9">10</text>
<text x="188.4" y="150.9">D+</text>
<text x="188.9" y="153.5">D-</text>
<text x="195.9" y="152.4">18</text>
<text x="228.1" y="152.4">1</text>
<text x="234" y="153.5">GND</text>
<text x="234" y="150.9">VCC</text>
<text x="30" y="157.4">8</text>
<text x="35.9" y="156">PB6(XTAL1/TOSC1)</text>
<text x="35.9" y="158.6">PB7(XTAL2/TOSC2)</text>
<text x="83" y="156">PD6(OC0A/PTCXY/AIN0)</text>
<text x="89.4" y="158.6">PD7(PTCXY/AIN1)</text>
<text x="112.1" y="157.4">11</text>
<text x="158.4" y="157.4">20</text>
<text x="165.4" y="158.6">VSS</text>
<text x="28.8" y="162.5">23</text>
<text x="28.8" y="165.1">24</text>
<text x="28.8" y="167.6">25</text>
<text x="35.9" y="163.6">PC0(ADC0/PTCY/MISO1)</text>
<text x="35.9" y="166.2">PC1(ADC1/PTCY/SCK1)</text>
<text x="78.1" y="163.6">PE0(SDA1/ICP4/ACO/PTCXY)</text>
<text x="85.8" y="166.2">PE1(SCL1/T4/PTCXY)</text>
<text x="112.1" y="167.6">19</text>
<text x="112.1" y="165.1">6</text>
<text x="112.1" y="162.5">3</text>
<text x="28.8" y="170.1">26</text>
<text x="28.8" y="172.7">27</text>
<text x="35.9" y="168.7">PC2(ADC2/PTCY)</text>
<text x="35.9" y="171.2">PC3(ADC3/PTCY)</text>
<text x="35.9" y="173.8">PC4(ADC4/PTCY/SDA0)</text>
<text x="79.7" y="171.3">PE3(ADC7/PTCY/T3/MOSI1)</text>
<text x="80" y="168.7">PE2(ADC6/PTCY/ICP3/SS1)</text>
<text x="112.1" y="170.1">22</text>
<text x="28.8" y="175.2">28</text>
<text x="28.8" y="177.8">29</text>
<text x="35.9" y="176.3">PC5(ADC5/PTCY/SCL0)</text>
<text x="35.9" y="178.9">PC6(RESET)</text>
<text x="102.6" y="183.9">GND</text>
<text x="112.1" y="182.8">5*2</text>
</g>
<g font-size="1.8" fill="#808080">
<text x="20.9" y="24.7">CN1</text>
<text x="191" y="114">U2</text>
<text x="181.2" y="162.1">MCP2200-I/SS</text>
</g>
</svg>
